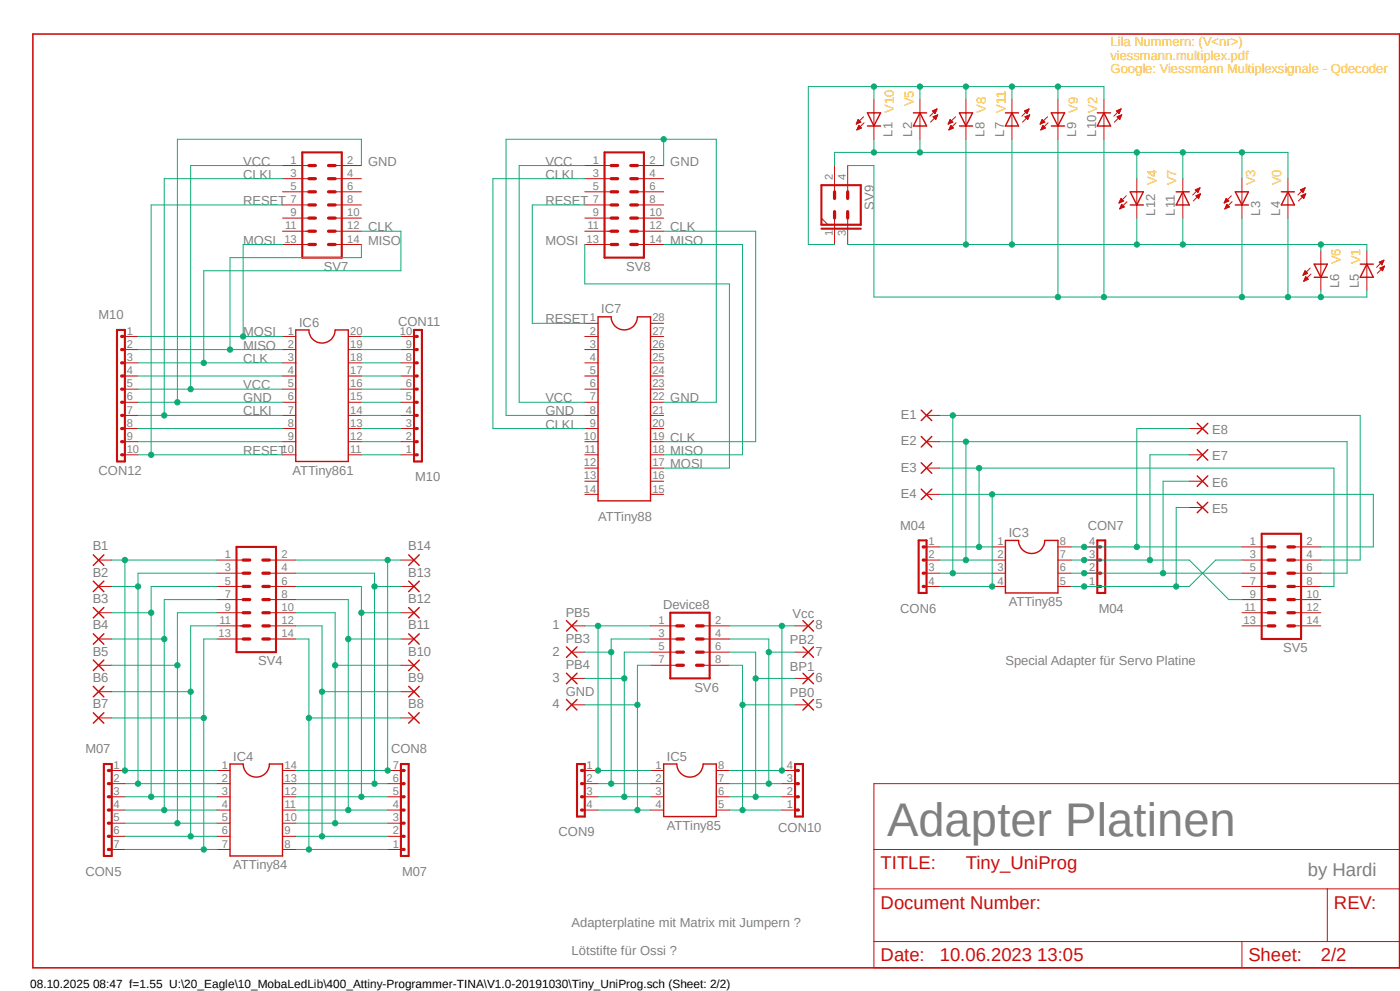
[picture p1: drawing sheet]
<svg xmlns="http://www.w3.org/2000/svg" width="420mm" height="297mm" viewBox="0 0 420 297" stroke-linecap="round" stroke-linejoin="round" font-family="sans-serif">
<path d="M9.1 9.7l410.9 281M420 9.9l-410.9 281" fill="none" stroke="#fff" stroke-width=".3"/>
<g fill="none" stroke="#c90d0c" stroke-width=".64">
<path d="M90.7 45.7h11.8v31.5h-11.8zM181.4 45.7h11.8v31.5h-11.8zM246.4 55.5h11.8v11.9h-11.8zM246.4 68.5h11.8M35.1 98.9h2.4v39.4h-2.4zM124.2 98.9h2.4v39.4h-2.4zM378.5 160h11.8v31.5h-11.8zM71 163.9h11.8v31.6h-11.8zM275.6 162h2.4v15.7h-2.4zM329.2 162h2.4v15.7h-2.4zM201.1 183.6h11.8v19.7h-11.8zM31.2 229h2.3v27.5h-2.3z"/>
<path d="M120.3 229h2.3v27.5h-2.3zM173.1 229h2.3v15.7h-2.3zM238.5 229h2.4v15.7h-2.4z"/>
</g>
<g fill="none" stroke="#c90d0c" stroke-width=".3">
<path d="M256.9 37.1h.1M257 36.9h.5M257 36.7h.9M257.1 38.8h.2M257.1 36.6h1.1M257.2 36.4h.9M257.2 38.7h.6M257.3 36.2h.6M257.3 38.5h.8M257.3 36.1h.4M257.3 38.3h1.1M257.4 38.1h.8"/>
<path d="M257.4 35.9h.1M257.5 38h.5M257.6 37.8h.3M257.6 37.6l.8 .8-1.4 .5zM257.6 37.6h.1M258.2 36.6l-.8-.8-.5 1.4M258.2 36.6l-1.3 .6M259 35l-2.1 2.2M259.2 36.8l-2.2 2.1M262.2 29.9v11.8M276 29.9v11.8M279.7 33.2l1.4-.6-.6 1.4z"/>
<path d="M279.8 33.3h1M279.9 35l1.4-.6-.6 1.4zM280 35h1.1M280 33.5h.8M280 33.1h.9M280.1 35.2h.9M280.1 33.7h.6M280.3 35.4h.6M280.3 34.8h.8M280.3 33.8h.3M280.4 32.9h.6M280.5 35.6h.3"/>
<path d="M280.5 34h.1M280.6 35.7h.2M280.7 34.7h.5M280.8 32.8h.3M281.1 32.6l-2.2 2.2M281.1 34.5h.2M281.3 34.4l-2.2 2.2M284.5 37.1h.1M284.6 36.9h.5M284.6 36.7h.9M284.7 38.8h.2M284.7 36.6h1.1"/>
<path d="M284.8 36.4h.9M284.8 38.7h.6M284.9 36.2h.6M284.9 38.5h.8M284.9 36.1h.4M284.9 38.3h1.1M285 38.1h.8M285 35.9h.1M285.1 38h.5M285.2 37.8h.3M285.2 37.6h.1M285.2 37.6l.8 .8-1.4 .5z"/>
<path d="M285.8 36.6l-.8-.8-.6 1.4M285.8 36.6l-1.4 .6M286.6 35l-2.2 2.2M286.8 36.8l-2.2 2.1M289.8 29.9v11.8M303.6 29.9v11.8M307.3 33.2l1.4-.6-.6 1.4zM307.4 33.3h1M307.5 35h1.2M307.6 33.5h.8M307.6 33.1h.9M307.7 35.2h.9"/>
<path d="M307.7 33.7h.6M307.9 35.4h.6M307.9 34.8h.8M307.9 33.8h.3M308 32.9h.6M308.1 35.6h.3M308.1 34h.1M308.2 35.7h.2M308.3 34.7h.5M308.4 32.8h.3M308.7 34.5h.2M308.7 32.6l-2.2 2.2"/>
<path d="M308.9 34.4l-2.2 2.2M308.9 34.4l-.6 1.4-.8-.8M308.9 34.4l-1.4 .6M312.1 37.1h.2M312.2 36.9h.4M312.3 36.7h.8M312.3 36.6h1.1M312.3 38.8h.2M312.4 36.4h.9M312.4 38.7h.6M312.5 36.2h.6M312.5 38.5h.9"/>
<path d="M312.5 36.1h.4M312.5 38.3h1.1M312.6 35.9h.1M312.6 38.1h.8M312.7 38h.5M312.8 37.8h.3M312.8 37.6h.1M312.8 37.6l.8 .8-1.3 .5zM313.4 36.6l-.8-.8-.6 1.4M313.4 36.6l-1.4 .6M314.2 35l-2.2 2.2M314.4 36.8l-2.1 2.1"/>
<path d="M317.4 29.9v11.8M331.2 29.9v11.8M334.9 33.2l1.4-.6-.6 1.4zM335 33.3h1M335.1 35h1.2M335.2 33.5h.8M335.2 33.1h.9M335.3 35.2h.9M335.3 33.7h.6M335.4 35.4h.7M335.5 34.8h.8M335.5 33.8h.3"/>
<path d="M335.6 32.9h.6M335.7 35.6h.3M335.7 34h.1M335.8 35.7h.2M335.9 34.7h.5M336 32.8h.3M336.3 34.5h.2M336.3 32.6l-2.2 2.2M336.5 34.4l-2.2 2.2M336.5 34.4l-.6 1.4-.8-.8M336.5 34.4l-1.4 .6M84.8 49.6h7.9"/>
<path d="M84.8 53.6h7.9M84.8 57.5h7.9M100.5 49.6h7.9M100.5 53.6h7.9M100.5 57.5h7.9M175.4 49.6h7.9M175.4 53.6h7.9M175.4 57.5h7.9M191.2 49.6h7.9M191.2 53.6h7.9M191.2 57.5h7.9M250.4 49.6v7.9"/>
<path d="M254.3 49.6v7.9M336.1 59.9h.7M336.2 59.8h.4M336.3 59.6h.1M336.3 59.5l.8 .7-1.4 .6zM337.9 58.7l-2.2 2.1M341 53.6v11.8M354.8 53.6v11.8M358.6 56.9l1.4-.6-.6 1.4zM358.7 57h1M358.7 56.8h1M358.8 58.7h1.1"/>
<path d="M358.9 57.2h.7M359 58.9h.8M359 58.5h1M359 57.4h.5M359.2 59.1h.5M359.2 56.6h.6M359.2 57.5h.3M359.4 59.3h.3M359.5 58.4h.5M359.5 59.4h.1M359.5 56.5h.4M359.8 58.2h.3"/>
<path d="M360 56.3l-2.2 2.2M360 56.3h.1M360.1 58.1l-2.1 2.1M360.1 58.1l-.5 1.4M360.1 58.1l-1.3 .6 .8 .8M367.6 59.9h.7M367.7 59.8h.4M367.8 59.6h.2M367.8 59.5l.8 .7-1.4 .6zM369.4 58.7l-2.2 2.1M372.6 53.6v11.8M386.4 53.6v11.8"/>
<path d="M390.1 56.9l1.4-.6-.6 1.4zM390.2 57h1M390.3 56.8h1M390.4 58.7h1M390.4 57.2h.7M390.5 58.9h.8M390.6 58.5h.9M390.6 57.4h.4M390.7 56.6h.6M390.7 57.5h.3M390.7 59.1h.5M390.9 59.3h.3"/>
<path d="M391 58.4h.5M391.1 59.4h.1M391.1 56.5h.3M391.4 58.2h.2M391.5 56.3l-2.2 2.2M391.5 56.3h.1M391.7 58.1l-2.2 2.1M391.7 58.1l-.6 1.4M391.7 58.1l-1.4 .6 .8 .8M84.8 69.3h7.9M84.8 61.4h7.9M84.8 65.4h7.9"/>
<path d="M84.8 73.3h7.9M100.5 69.3h7.9M100.5 61.4h7.9M100.5 65.4h7.9M100.5 73.3h7.9M175.4 69.3h7.9M175.4 61.4h7.9M175.4 65.4h7.9M175.4 73.3h7.9M191.2 69.3h7.9M191.2 61.4h7.9M191.2 65.4h7.9"/>
<path d="M191.2 73.3h7.9M246.4 67.4h11.8M246.4 65.4l2 2M250.4 65.4v7.9M254.3 65.4v7.9M335.7 60.8h.1M335.8 60.6h.4M335.9 60.5h.7M335.9 62.5h.2M336 60.3h1M336 60.1h1M336 62.4h.5"/>
<path d="M336.1 62.2h.8M336.2 62h1.1M336.2 61.8h.9M336.3 61.7h.6M336.4 61.5h.4M336.5 61.3h.1M337.3 62l-.8-.7-.6 1.3M337.3 62l-1.4 .6M338.1 60.5l-2.2 2.1M367.2 60.8h.1M367.3 60.6h.4M367.4 60.5h.7"/>
<path d="M367.5 60.3h1M367.5 62.5h.1M367.5 60.1h1M367.5 62.4h.5M367.6 62.2h.8M367.7 62h1.1M367.8 61.8h.8M367.8 61.7h.7M367.9 61.5h.4M368 61.3h.1M368.8 62l-.8-.7-.5 1.3M368.8 62l-1.3 .6"/>
<path d="M369.6 60.5l-2.1 2.1M396.2 75.2v11.8M410 75.2v11.8M413.8 78.6h1.1M414 78.8h.8M414.1 78.4h.9M414.1 79h.6M414.4 79.2h.3M414.4 78.3h.6M414.5 79.3h.1M414.9 78.1h.2M415.2 78l-1.4 .6 .8 .8"/>
<path d="M415.2 78l-2.2 2.1M415.2 79.8h.1M415.2 78l-.6 1.4M415.3 79.8l-2.1 2.1M415.3 79.8l-.6 1.4-.7-.9M415.3 79.8l-1.3 .5M175.4 96.9h4M195.2 96.9h3.9M390.9 82.4h.2M391 82.3h.5M391.1 82.1h.8M391.2 81.9h1.1"/>
<path d="M391.2 84.2h.2M391.2 81.7h.9M391.2 84h.6M391.3 81.6h.6M391.3 83.8h.9M391.4 81.4h.4M391.4 83.7h1M391.5 81.2h.1M391.5 83.5h.8M391.5 83.3h.6M391.6 83.1h.3M391.7 83h.1"/>
<path d="M391.7 82.9l-.6 1.4M391.7 82.9l.8 .8-1.4 .6M392.3 81.9l-.8-.7-.6 1.3M392.3 81.9l-1.4 .6M393.1 80.3l-2.2 2.2M393.3 82.1l-2.2 2.2M414 80.3h1.1M414.1 80.5h.9M414.3 80.7h.7M414.4 80.2h.8M414.5 80.9h.4M414.7 81.1h.1"/>
<path d="M414.7 80h.5M37.5 100.8h3.9M37.5 104.8h3.9M37.5 108.8h3.9M37.5 112.7h3.9M37.5 116.6h3.9M84.8 100.8h3.9M84.8 104.8h3.9M84.8 108.8h3.9M84.8 112.7h3.9M84.8 116.6h3.9M104.5 100.8h3.9"/>
<path d="M104.5 104.8h3.9M104.5 108.8h3.9M104.5 112.7h3.9M104.5 116.6h3.9M120.3 100.8h3.9M120.3 104.8h3.9M120.3 108.8h3.9M120.3 112.7h3.9M120.3 116.6h3.9M175.4 100.8h4M175.4 104.8h4M175.4 108.8h4"/>
<path d="M175.4 112.7h4M175.4 116.6h4M195.2 100.8h3.9M195.2 104.8h3.9M195.2 108.8h3.9M195.2 112.7h3.9M195.2 116.6h3.9M37.5 120.6h3.9M37.5 124.5h3.9M37.5 128.4h3.9M37.5 132.4h3.9M37.5 136.3h3.9"/>
<path d="M84.8 120.6h3.9M84.8 124.5h3.9M84.8 128.4h3.9M84.8 132.4h3.9M84.8 136.3h3.9M104.5 120.6h3.9M104.5 124.5h3.9M104.5 128.4h3.9M104.5 132.4h3.9M104.5 136.3h3.9M120.3 120.6h3.9M120.3 124.5h3.9"/>
<path d="M120.3 128.4h3.9M120.3 132.4h3.9M120.3 136.3h3.9M175.4 120.6h4M175.4 124.5h4M175.4 128.4h4M175.4 132.4h4M175.4 136.3h4M195.2 120.6h3.9M195.2 124.5h3.9M195.2 128.4h3.9M195.2 132.4h3.9"/>
<path d="M195.2 136.3h3.9M278 124.5h3.9M278 132.4h3.9M356.8 128.4h3.9M356.8 136.3h3.9M175.4 140.3h4M175.4 144.2h4M175.4 148.2h4M195.2 140.3h3.9M195.2 144.2h3.9M195.2 148.2h3.9M278 140.3h3.9"/>
<path d="M278 148.2h3.9M356.8 144.2h3.9M356.8 152.1h3.9M29.6 167.9h3.9M29.6 175.8h3.9M65.1 167.9h7.8M65.1 171.8h7.8M65.1 175.8h7.8M65.1 179.7h7.8M80.8 167.9h7.9M80.8 171.8h7.9M80.8 175.8h7.9"/>
<path d="M80.8 179.7h7.9M120.3 167.9h3.9M120.3 175.8h3.9M278 167.9h3.9M278 171.8h3.9M278 175.8h3.9M278 163.9h3.9M297.6 167.9h4M297.6 171.8h4M297.6 175.8h4M297.6 163.9h4M317.4 167.9h3.9"/>
<path d="M317.4 171.8h3.9M317.4 175.8h3.9M317.4 163.9h3.9M325.2 167.9h4M325.2 171.8h4M325.2 175.8h4M325.2 163.9h4M372.6 167.9h7.8M372.6 171.8h7.8M372.6 175.8h7.8M372.6 179.7h7.8M372.6 163.9h7.8"/>
<path d="M388.3 167.9h7.9M388.3 171.8h7.9M388.3 175.8h7.9M388.3 179.7h7.9M388.3 163.9h7.9M29.6 183.6h3.9M29.6 191.5h3.9M29.6 199.4h3.9M65.1 187.6h7.8M65.1 183.6h7.8M65.1 191.5h7.8M80.8 187.6h7.9"/>
<path d="M80.8 183.6h7.9M80.8 191.5h7.9M120.3 183.6h3.9M120.3 191.5h3.9M120.3 199.4h3.9M171.5 187.6h3.9M171.5 195.5h3.9M195.2 187.6h7.8M195.2 191.5h7.8M195.2 195.5h7.8M195.2 199.4h7.8M210.9 187.6h7.9"/>
<path d="M210.9 191.5h7.9M210.9 195.5h7.9M210.9 199.4h7.9M238.5 187.6h4M238.5 195.5h4M372.6 187.6h7.8M372.6 183.6h7.8M388.3 187.6h7.9M388.3 183.6h7.9M29.6 207.3h3.9M29.6 215.2h3.9M120.3 207.3h3.9"/>
<path d="M120.3 215.2h3.9M171.5 203.3h3.9M171.5 211.2h3.9M238.5 203.3h4M238.5 211.2h4M33.5 230.9h4M33.5 234.9h4M33.5 238.8h4M65.1 230.9h3.9M65.1 234.9h3.9M65.1 238.8h3.9M84.8 230.9h3.9"/>
<path d="M84.8 234.9h3.9M84.8 238.8h3.9M116.3 230.9h4M116.3 234.9h4M116.3 238.8h4M175.4 230.9h4M175.4 234.9h4M175.4 238.8h4M195.2 230.9h3.9M195.2 234.9h3.9M195.2 238.8h3.9M214.9 230.9h3.9"/>
<path d="M214.9 234.9h3.9M214.9 238.8h3.9M234.6 230.9h3.9M234.6 234.9h3.9M234.6 238.8h3.9M262.2 234.9h157.7v55.2h-157.7zM33.5 242.8h4M33.5 246.7h4M33.5 250.7h4M33.5 254.6h4M65.1 242.8h3.9M65.1 246.7h3.9"/>
<path d="M65.1 250.7h3.9M65.1 254.6h3.9M84.8 242.8h3.9M84.8 246.7h3.9M84.8 250.7h3.9M84.8 254.6h3.9M116.3 242.8h4M116.3 246.7h4M116.3 250.7h4M116.3 254.6h4M175.4 242.8h4M195.2 242.8h3.9"/>
<path d="M214.9 242.8h3.9M234.6 242.8h3.9M262.2 254.6h157.7M262.2 266.4h157.7M398.2 266.4v15.8M262.2 282.2h157.7M372.6 282.2v7.9"/>
</g>
<g fill="none" stroke="#c90d0c" stroke-width=".42">
<path d="M260.2 33.8h4l-2 4zM260.2 37.8h4M274 33.8h4M276 33.8l2 4h-4zM287.8 37.8h4M287.8 33.8h4l-2 4zM301.6 33.8h4M303.6 33.8l2 4h-4zM315.4 37.8h4M315.4 33.8h4l-2 4zM329.2 33.8h4M331.2 33.8l2 4h-4z"/>
<path d="M339 57.5h4l-2 3.9zM352.8 57.5h4M354.8 57.5l2 3.9h-4zM370.6 57.5h3.9l-1.9 3.9zM384.4 57.5h3.9M386.4 57.5l1.9 3.9h-3.9zM339 61.4h4M370.6 61.4h3.9M394.3 79.2h3.9l-2 3.9zM408.1 79.2h3.9M410 79.2l2 3.9h-3.9zM88.7 98.9h4a3.9 3.9 0 0 0 3.9 3.9 3.9 3.9 0 0 0 3.9-3.9h4v39.4h-15.8z"/>
<path d="M179.4 95h3.9a3.9 3.9 0 0 0 4 3.9 3.9 3.9 0 0 0 3.9-3.9h4v55.1h-15.8zM394.3 83.1h3.9M276.4 122.9l3.1 3.2M276.4 130.8l3.1 3.2M276.4 138.7l3.1 3.2M279.5 122.9l-3.1 3.2M279.5 130.8l-3.1 3.2M279.5 138.7l-3.1 3.2M359.2 134.7l3.1 3.2M359.2 126.9l3.1 3.1M362.3 134.7l-3.1 3.2M362.3 126.9l-3.1 3.1"/>
<path d="M276.4 146.6l3.1 3.1M279.5 146.6l-3.1 3.1M359.2 150.5l3.1 3.2M359.2 142.6l3.1 3.2M362.3 150.5l-3.1 3.2M362.3 142.6l-3.1 3.2M28 166.3l3.2 3.2M28 174.2l3.2 3.1M31.2 166.3l-3.2 3.2M31.2 174.2l-3.2 3.1M122.6 174.2l3.2 3.1M122.6 166.3l3.2 3.2"/>
<path d="M125.8 174.2l-3.2 3.1M125.8 166.3l-3.2 3.2M301.6 162h4a3.9 3.9 0 0 0 3.9 3.9 3.9 3.9 0 0 0 3.9-3.9h4v15.7h-15.8zM28 182.1l3.2 3.1M28 189.9l3.2 3.2M28 197.8l3.2 3.2M31.2 182.1l-3.2 3.1M31.2 189.9l-3.2 3.2M31.2 197.8l-3.2 3.2M122.6 197.8l3.2 3.2M122.6 189.9l3.2 3.2M122.6 182.1l3.2 3.1"/>
<path d="M125.8 197.8l-3.2 3.2M125.8 189.9l-3.2 3.2M125.8 182.1l-3.2 3.1M169.9 186l3.2 3.1M169.9 193.9l3.2 3.1M173.1 186l-3.2 3.1M173.1 193.9l-3.2 3.1M240.9 193.9l3.2 3.1M240.9 186l3.2 3.1M244.1 193.9l-3.2 3.1M244.1 186l-3.2 3.1M28 205.7l3.2 3.2"/>
<path d="M28 213.6l3.2 3.1M31.2 205.7l-3.2 3.2M31.2 213.6l-3.2 3.1M122.6 213.6l3.2 3.1M122.6 205.7l3.2 3.2M125.8 213.6l-3.2 3.1M125.8 205.7l-3.2 3.2M169.9 201.8l3.2 3.1M169.9 209.6l3.2 3.2M173.1 201.8l-3.2 3.1M173.1 209.6l-3.2 3.2M240.9 209.6l3.2 3.2"/>
<path d="M240.9 201.8l3.2 3.1M244.1 209.6l-3.2 3.2M244.1 201.8l-3.2 3.1M69 229h3.9a3.9 3.9 0 0 0 4 3.9 3.9 3.9 0 0 0 3.9-3.9h4v27.5h-15.8zM199.1 229h3.9a4 4 0 0 0 4 3.9 4 4 0 0 0 3.9-3.9h4v15.7h-15.8z"/>
</g>
<g fill="none" stroke="#c90d0c" stroke-width=".97">
<path d="M92.7 57.5h1.9M92.7 53.6h1.9M92.7 49.6h1.9M98.6 57.5h1.9M98.6 53.6h1.9M98.6 49.6h1.9M183.3 57.5h2M183.3 53.6h2M183.3 49.6h2M189.2 57.5h2M189.2 53.6h2M189.2 49.6h2"/>
<path d="M250.4 57.5v2M254.3 57.5v2M92.7 65.4h1.9M92.7 61.4h1.9M92.7 69.3h1.9M92.7 73.3h1.9M98.6 65.4h1.9M98.6 61.4h1.9M98.6 69.3h1.9M98.6 73.3h1.9M183.3 65.4h2M183.3 61.4h2"/>
<path d="M183.3 69.3h2M183.3 73.3h2M189.2 65.4h2M189.2 61.4h2M189.2 69.3h2M189.2 73.3h2M250.4 63.4v2M254.3 63.4v2M36.5 116.6h.4M36.5 112.7h.4M36.5 108.8h.4M36.5 104.8h.4"/>
<path d="M36.5 100.8h.4M124.8 116.6h.4M124.8 112.7h.4M124.8 108.8h.4M124.8 104.8h.4M124.8 100.8h.4M36.5 128.4h.4M36.5 132.4h.4M36.5 136.3h.4M36.5 120.6h.4M36.5 124.5h.4M124.8 128.4h.4"/>
<path d="M124.8 132.4h.4M124.8 136.3h.4M124.8 120.6h.4M124.8 124.5h.4M72.9 179.7h2M72.9 175.8h2M72.9 171.8h2M72.9 167.9h2M78.9 179.7h1.9M78.9 175.8h1.9M78.9 171.8h1.9M78.9 167.9h1.9"/>
<path d="M276.9 175.8h.5M276.9 171.8h.5M276.9 167.9h.5M276.9 163.9h.5M329.8 175.8h.4M329.8 171.8h.4M329.8 167.9h.4M329.8 163.9h.4M380.4 179.7h2M380.4 175.8h2M380.4 171.8h2M380.4 167.9h2"/>
<path d="M380.4 163.9h2M386.4 179.7h1.9M386.4 175.8h1.9M386.4 171.8h1.9M386.4 167.9h1.9M386.4 163.9h1.9M72.9 183.6h2M72.9 187.6h2M72.9 191.5h2M78.9 183.6h1.9M78.9 187.6h1.9M78.9 191.5h1.9"/>
<path d="M203 187.6h2M203 191.5h2M203 199.4h2M203 195.5h2M209 187.6h1.9M209 191.5h1.9M209 199.4h1.9M209 195.5h1.9M380.4 183.6h2M380.4 187.6h2M386.4 183.6h1.9M386.4 187.6h1.9"/>
<path d="M32.5 238.8h.4M32.5 234.9h.4M32.5 230.9h.4M120.9 238.8h.3M120.9 234.9h.3M120.9 230.9h.3M174.5 238.8h.3M174.5 234.9h.3M174.5 230.9h.3M239.1 238.8h.4M239.1 234.9h.4M239.1 230.9h.4"/>
<path d="M32.5 246.7h.4M32.5 242.8h.4M32.5 250.7h.4M32.5 254.6h.4M120.9 246.7h.3M120.9 242.8h.3M120.9 250.7h.3M120.9 254.6h.3M174.5 242.8h.3M239.1 242.8h.4"/>
</g>
<path d="M9.9 10.2h410v279.9h-410z" fill="none" stroke="#c90d0c" stroke-width=".47"/>
<path d="M88.7 191.5h4v63.1M88.7 254.6h27.6" fill="none" stroke="#0dab76" stroke-width=".3"/>
<circle cx="92.7" cy="254.6" r=".8" fill="#0dab76"/>
<g fill="none" stroke="#0dab76" stroke-width=".3">
<path d="M92.7 215.2h27.6"/>
<circle cx="92.7" cy="254.6" r=".8"/>
</g>
<circle cx="92.7" cy="215.2" r=".8" fill="#0dab76"/>
<g fill="none" stroke="#0dab76" stroke-width=".3">
<path d="M88.7 187.6h7.9v63.1M88.7 250.7h27.6"/>
<circle cx="92.7" cy="215.2" r=".8"/>
</g>
<circle cx="96.6" cy="250.7" r=".8" fill="#0dab76"/>
<g fill="none" stroke="#0dab76" stroke-width=".3">
<path d="M96.6 207.3h23.7"/>
<circle cx="96.6" cy="250.7" r=".8"/>
</g>
<circle cx="96.6" cy="207.3" r=".8" fill="#0dab76"/>
<g fill="none" stroke="#0dab76" stroke-width=".3">
<path d="M88.7 183.6h11.8v63.1M88.7 246.7h27.6"/>
<circle cx="96.6" cy="207.3" r=".8"/>
</g>
<circle cx="100.5" cy="246.7" r=".8" fill="#0dab76"/>
<g fill="none" stroke="#0dab76" stroke-width=".3">
<path d="M100.5 199.4h19.8"/>
<circle cx="100.5" cy="246.7" r=".8"/>
</g>
<circle cx="100.5" cy="199.4" r=".8" fill="#0dab76"/>
<g fill="none" stroke="#0dab76" stroke-width=".3">
<path d="M88.7 179.7h15.8v63.1M88.7 242.8h27.6"/>
<circle cx="100.5" cy="199.4" r=".8"/>
</g>
<circle cx="104.5" cy="242.8" r=".8" fill="#0dab76"/>
<g fill="none" stroke="#0dab76" stroke-width=".3">
<path d="M104.5 191.5h15.8"/>
<circle cx="104.5" cy="242.8" r=".8"/>
</g>
<circle cx="104.5" cy="191.5" r=".8" fill="#0dab76"/>
<g fill="none" stroke="#0dab76" stroke-width=".3">
<path d="M88.7 175.8h19.7v63M88.7 238.8h27.6"/>
<circle cx="104.5" cy="191.5" r=".8"/>
</g>
<circle cx="108.4" cy="238.8" r=".8" fill="#0dab76"/>
<g fill="none" stroke="#0dab76" stroke-width=".3">
<path d="M108.4 183.6h11.9"/>
<circle cx="108.4" cy="238.8" r=".8"/>
</g>
<circle cx="108.4" cy="183.6" r=".8" fill="#0dab76"/>
<g fill="none" stroke="#0dab76" stroke-width=".3">
<path d="M88.7 171.8h23.7v63.1M88.7 234.9h27.6"/>
<circle cx="108.4" cy="183.6" r=".8"/>
</g>
<circle cx="112.4" cy="234.9" r=".8" fill="#0dab76"/>
<g fill="none" stroke="#0dab76" stroke-width=".3">
<path d="M112.4 175.8h7.9"/>
<circle cx="112.4" cy="234.9" r=".8"/>
</g>
<circle cx="112.4" cy="175.8" r=".8" fill="#0dab76"/>
<g fill="none" stroke="#0dab76" stroke-width=".3">
<path d="M88.7 167.9h27.6v63h-27.6"/>
<circle cx="112.4" cy="175.8" r=".8"/>
</g>
<circle cx="116.3" cy="230.9" r=".8" fill="#0dab76"/>
<g fill="none" stroke="#0dab76" stroke-width=".3">
<path d="M116.3 167.9h4"/>
<circle cx="116.3" cy="230.9" r=".8"/>
</g>
<circle cx="116.3" cy="167.9" r=".8" fill="#0dab76"/>
<g fill="none" stroke="#0dab76" stroke-width=".3">
<path d="M65.1 191.5h-4v63.1M37.5 254.6h27.6"/>
<circle cx="116.3" cy="167.9" r=".8"/>
</g>
<circle cx="61.1" cy="254.6" r=".8" fill="#0dab76"/>
<g fill="none" stroke="#0dab76" stroke-width=".3">
<path d="M33.5 215.2h27.6"/>
<circle cx="61.1" cy="254.6" r=".8"/>
</g>
<circle cx="61.1" cy="215.2" r=".8" fill="#0dab76"/>
<g fill="none" stroke="#0dab76" stroke-width=".3">
<path d="M65.1 187.6h-7.9v63.1M37.5 250.7h27.6"/>
<circle cx="61.1" cy="215.2" r=".8"/>
</g>
<circle cx="57.2" cy="250.7" r=".8" fill="#0dab76"/>
<g fill="none" stroke="#0dab76" stroke-width=".3">
<path d="M33.5 207.3h23.7"/>
<circle cx="57.2" cy="250.7" r=".8"/>
</g>
<circle cx="57.2" cy="207.3" r=".8" fill="#0dab76"/>
<g fill="none" stroke="#0dab76" stroke-width=".3">
<path d="M65.1 183.6h-11.9v63.1M37.5 246.7h27.6"/>
<circle cx="57.2" cy="207.3" r=".8"/>
</g>
<circle cx="53.2" cy="246.7" r=".8" fill="#0dab76"/>
<g fill="none" stroke="#0dab76" stroke-width=".3">
<path d="M33.5 199.4h19.7"/>
<circle cx="53.2" cy="246.7" r=".8"/>
</g>
<circle cx="53.2" cy="199.4" r=".8" fill="#0dab76"/>
<g fill="none" stroke="#0dab76" stroke-width=".3">
<path d="M65.1 179.7h-15.8v63.1M37.5 242.8h27.6"/>
<circle cx="53.2" cy="199.4" r=".8"/>
</g>
<circle cx="49.3" cy="242.8" r=".8" fill="#0dab76"/>
<g fill="none" stroke="#0dab76" stroke-width=".3">
<path d="M33.5 191.5h15.8"/>
<circle cx="49.3" cy="242.8" r=".8"/>
</g>
<circle cx="49.3" cy="191.5" r=".8" fill="#0dab76"/>
<g fill="none" stroke="#0dab76" stroke-width=".3">
<path d="M65.1 175.8h-19.8v63M37.5 238.8h27.6"/>
<circle cx="49.3" cy="191.5" r=".8"/>
</g>
<circle cx="45.3" cy="238.8" r=".8" fill="#0dab76"/>
<g fill="none" stroke="#0dab76" stroke-width=".3">
<path d="M33.5 183.6h11.8"/>
<circle cx="45.3" cy="238.8" r=".8"/>
</g>
<circle cx="45.3" cy="183.6" r=".8" fill="#0dab76"/>
<g fill="none" stroke="#0dab76" stroke-width=".3">
<path d="M65.1 171.8h-23.7v63.1M37.5 234.9h27.6"/>
<circle cx="45.3" cy="183.6" r=".8"/>
</g>
<circle cx="41.4" cy="234.9" r=".8" fill="#0dab76"/>
<g fill="none" stroke="#0dab76" stroke-width=".3">
<path d="M33.5 175.8h7.9"/>
<circle cx="41.4" cy="234.9" r=".8"/>
</g>
<circle cx="41.4" cy="175.8" r=".8" fill="#0dab76"/>
<g fill="none" stroke="#0dab76" stroke-width=".3">
<path d="M65.1 167.9h-27.6v63h27.6"/>
<circle cx="41.4" cy="175.8" r=".8"/>
</g>
<circle cx="37.5" cy="230.9" r=".8" fill="#0dab76"/>
<g fill="none" stroke="#0dab76" stroke-width=".3">
<path d="M33.5 167.9h4"/>
<circle cx="37.5" cy="230.9" r=".8"/>
</g>
<circle cx="37.5" cy="167.9" r=".8" fill="#0dab76"/>
<g fill="none" stroke="#0dab76" stroke-width=".3">
<path d="M195.2 199.4h-4v43.4M179.4 242.8h15.8"/>
<circle cx="37.5" cy="167.9" r=".8"/>
</g>
<circle cx="191.2" cy="242.8" r=".8" fill="#0dab76"/>
<g fill="none" stroke="#0dab76" stroke-width=".3">
<path d="M175.4 211.2h15.8"/>
<circle cx="191.2" cy="242.8" r=".8"/>
</g>
<circle cx="191.2" cy="211.2" r=".8" fill="#0dab76"/>
<g fill="none" stroke="#0dab76" stroke-width=".3">
<path d="M195.2 195.5h-7.9v43.3M179.4 238.8h15.8"/>
<circle cx="191.2" cy="211.2" r=".8"/>
</g>
<circle cx="187.3" cy="238.8" r=".8" fill="#0dab76"/>
<g fill="none" stroke="#0dab76" stroke-width=".3">
<path d="M175.4 203.3h11.9"/>
<circle cx="187.3" cy="238.8" r=".8"/>
</g>
<circle cx="187.3" cy="203.3" r=".8" fill="#0dab76"/>
<g fill="none" stroke="#0dab76" stroke-width=".3">
<path d="M195.2 191.5h-11.9v43.4M179.4 234.9h15.8"/>
<circle cx="187.3" cy="203.3" r=".8"/>
</g>
<circle cx="183.4" cy="234.9" r=".8" fill="#0dab76"/>
<g fill="none" stroke="#0dab76" stroke-width=".3">
<path d="M175.4 195.5h7.9"/>
<circle cx="183.4" cy="234.9" r=".8"/>
</g>
<circle cx="183.4" cy="195.5" r=".8" fill="#0dab76"/>
<g fill="none" stroke="#0dab76" stroke-width=".3">
<path d="M195.2 187.6h-15.8v43.3h15.8"/>
<circle cx="183.4" cy="195.5" r=".8"/>
</g>
<circle cx="179.4" cy="230.9" r=".8" fill="#0dab76"/>
<g fill="none" stroke="#0dab76" stroke-width=".3">
<path d="M175.4 187.6h4"/>
<circle cx="179.4" cy="230.9" r=".8"/>
</g>
<circle cx="179.4" cy="187.6" r=".8" fill="#0dab76"/>
<g fill="none" stroke="#0dab76" stroke-width=".3">
<path d="M218.8 199.4h4v43.4M218.8 242.8h15.8"/>
<circle cx="179.4" cy="187.6" r=".8"/>
</g>
<circle cx="222.8" cy="242.8" r=".8" fill="#0dab76"/>
<g fill="none" stroke="#0dab76" stroke-width=".3">
<path d="M222.8 211.2h15.7"/>
<circle cx="222.8" cy="242.8" r=".8"/>
</g>
<circle cx="222.8" cy="211.2" r=".8" fill="#0dab76"/>
<g fill="none" stroke="#0dab76" stroke-width=".3">
<path d="M218.8 195.5h7.9v43.3M218.8 238.8h15.8"/>
<circle cx="222.8" cy="211.2" r=".8"/>
</g>
<circle cx="226.7" cy="238.8" r=".8" fill="#0dab76"/>
<g fill="none" stroke="#0dab76" stroke-width=".3">
<path d="M226.7 203.3h11.8"/>
<circle cx="226.7" cy="238.8" r=".8"/>
</g>
<circle cx="226.7" cy="203.3" r=".8" fill="#0dab76"/>
<g fill="none" stroke="#0dab76" stroke-width=".3">
<path d="M218.8 191.5h11.8v43.4M218.8 234.9h15.8"/>
<circle cx="226.7" cy="203.3" r=".8"/>
</g>
<circle cx="230.6" cy="234.9" r=".8" fill="#0dab76"/>
<g fill="none" stroke="#0dab76" stroke-width=".3">
<path d="M230.6 195.5h7.9"/>
<circle cx="230.6" cy="234.9" r=".8"/>
</g>
<circle cx="230.6" cy="195.5" r=".8" fill="#0dab76"/>
<g fill="none" stroke="#0dab76" stroke-width=".3">
<path d="M218.8 187.6h15.8v43.3h-15.8"/>
<circle cx="230.6" cy="195.5" r=".8"/>
</g>
<circle cx="234.6" cy="230.9" r=".8" fill="#0dab76"/>
<g fill="none" stroke="#0dab76" stroke-width=".3">
<path d="M234.6 187.6h3.9"/>
<circle cx="234.6" cy="230.9" r=".8"/>
</g>
<circle cx="234.6" cy="187.6" r=".8" fill="#0dab76"/>
<g fill="none" stroke="#0dab76" stroke-width=".3">
<path d="M321.3 163.9h19.7"/>
<circle cx="234.6" cy="187.6" r=".8"/>
</g>
<circle cx="325.3" cy="163.9" r=".8" fill="#0dab76"/>
<g fill="none" stroke="#0dab76" stroke-width=".3">
<path d="M356.8 128.4h-15.8v35.5h31.6"/>
<circle cx="325.3" cy="163.9" r=".8"/>
</g>
<circle cx="341" cy="163.9" r=".8" fill="#0dab76"/>
<g fill="none" stroke="#0dab76" stroke-width=".3">
<path d="M396.2 163.9h15.8v-15.7h-114.4v27.6h-15.7"/>
<circle cx="341" cy="163.9" r=".8"/>
</g>
<circle cx="297.7" cy="175.8" r=".8" fill="#0dab76"/>
<g fill="none" stroke="#0dab76" stroke-width=".3">
<path d="M281.9 148.2h15.7"/>
<circle cx="297.7" cy="175.8" r=".8"/>
</g>
<circle cx="297.7" cy="148.2" r=".8" fill="#0dab76"/>
<g fill="none" stroke="#0dab76" stroke-width=".3">
<path d="M321.3 167.9h35.5l11.8 11.8h4"/>
<circle cx="297.7" cy="148.2" r=".8"/>
</g>
<circle cx="325.3" cy="167.9" r=".8" fill="#0dab76"/>
<g fill="none" stroke="#0dab76" stroke-width=".3">
<path d="M356.8 136.3h-11.8v31.6"/>
<circle cx="325.3" cy="167.9" r=".8"/>
</g>
<circle cx="345" cy="167.9" r=".8" fill="#0dab76"/>
<g fill="none" stroke="#0dab76" stroke-width=".3">
<path d="M321.3 171.8h27.6"/>
<circle cx="345" cy="167.9" r=".8"/>
</g>
<circle cx="325.3" cy="171.8" r=".8" fill="#0dab76"/>
<g fill="none" stroke="#0dab76" stroke-width=".3">
<path d="M356.8 144.2h-7.9v27.6h23.7"/>
<circle cx="325.3" cy="171.8" r=".8"/>
</g>
<circle cx="348.9" cy="171.8" r=".8" fill="#0dab76"/>
<g fill="none" stroke="#0dab76" stroke-width=".3">
<path d="M372.6 167.9h-7.9l-7.9 7.9h-35.5"/>
<circle cx="348.9" cy="171.8" r=".8"/>
</g>
<circle cx="325.3" cy="175.8" r=".8" fill="#0dab76"/>
<g fill="none" stroke="#0dab76" stroke-width=".3">
<path d="M356.8 152.1h-4v23.7"/>
<circle cx="325.3" cy="175.8" r=".8"/>
</g>
<circle cx="352.9" cy="175.8" r=".8" fill="#0dab76"/>
<g fill="none" stroke="#0dab76" stroke-width=".3">
<path d="M281.9 163.9h15.7M293.7 163.9v-23.6h106.5v35.5h-4"/>
<circle cx="352.9" cy="175.8" r=".8"/>
</g>
<circle cx="293.7" cy="163.9" r=".8" fill="#0dab76"/>
<g fill="none" stroke="#0dab76" stroke-width=".3">
<path d="M281.9 140.3h11.8"/>
<circle cx="293.7" cy="163.9" r=".8"/>
</g>
<circle cx="293.7" cy="140.3" r=".8" fill="#0dab76"/>
<g fill="none" stroke="#0dab76" stroke-width=".3">
<path d="M281.9 167.9h15.7M289.8 167.9v-35.5h114.3v39.4h-7.9"/>
<circle cx="293.7" cy="140.3" r=".8"/>
</g>
<circle cx="289.8" cy="167.9" r=".8" fill="#0dab76"/>
<g fill="none" stroke="#0dab76" stroke-width=".3">
<path d="M281.9 132.4h7.9"/>
<circle cx="289.8" cy="167.9" r=".8"/>
</g>
<circle cx="289.8" cy="132.4" r=".8" fill="#0dab76"/>
<g fill="none" stroke="#0dab76" stroke-width=".3">
<path d="M281.9 171.8h15.7M396.2 167.9h11.9v-43.4h-122.3v47.3"/>
<circle cx="289.8" cy="132.4" r=".8"/>
</g>
<circle cx="285.8" cy="171.8" r=".8" fill="#0dab76"/>
<g fill="none" stroke="#0dab76" stroke-width=".3">
<path d="M281.9 124.5h3.9"/>
<circle cx="285.8" cy="171.8" r=".8"/>
</g>
<circle cx="285.8" cy="124.5" r=".8" fill="#0dab76"/>
<g fill="none" stroke="#0dab76" stroke-width=".3">
<path d="M84.8 61.4h-39.5v74.9M41.4 136.3h43.4"/>
<circle cx="285.8" cy="124.5" r=".8"/>
</g>
<circle cx="45.3" cy="136.3" r=".8" fill="#0dab76"/>
<g fill="none" stroke="#0dab76" stroke-width=".3">
<path d="M84.8 53.6h-35.5v70.9M41.4 124.5h43.4"/>
<circle cx="45.3" cy="136.3" r=".8"/>
</g>
<circle cx="49.3" cy="124.5" r=".8" fill="#0dab76"/>
<g fill="none" stroke="#0dab76" stroke-width=".3">
<path d="M108.4 49.6v-7.9h-55.2v78.9M41.4 120.6h43.4"/>
<circle cx="49.3" cy="124.5" r=".8"/>
</g>
<circle cx="53.2" cy="120.6" r=".8" fill="#0dab76"/>
<g fill="none" stroke="#0dab76" stroke-width=".3">
<path d="M84.8 49.6h-27.6v67M41.4 116.6h43.4"/>
<circle cx="53.2" cy="120.6" r=".8"/>
</g>
<circle cx="57.2" cy="116.6" r=".8" fill="#0dab76"/>
<g fill="none" stroke="#0dab76" stroke-width=".3">
<path d="M108.4 69.3h11.9v11.9h-59.2v27.6M41.4 108.8h43.4"/>
<circle cx="57.2" cy="116.6" r=".8"/>
</g>
<circle cx="61.1" cy="108.8" r=".8" fill="#0dab76"/>
<g fill="none" stroke="#0dab76" stroke-width=".3">
<path d="M108.4 73.3v3.9h-39.4v27.6M41.4 104.8h43.4"/>
<circle cx="61.1" cy="108.8" r=".8"/>
</g>
<circle cx="69" cy="104.8" r=".8" fill="#0dab76"/>
<g fill="none" stroke="#0dab76" stroke-width=".3">
<path d="M84.8 73.3h-11.9v27.5M41.4 100.8h43.4"/>
<circle cx="69" cy="104.8" r=".8"/>
</g>
<circle cx="72.9" cy="100.8" r=".8" fill="#0dab76"/>
<g fill="none" stroke="#0dab76" stroke-width=".3">
<path d="M175.4 53.6h-27.5v74.8h27.5M199.1 41.7v7.9M214.9 41.7h-63.1v82.8h23.6M41.4 112.7h43.4M108.4 112.7h11.9M108.4 116.6h11.9M108.4 108.8h11.9M108.4 104.8h11.9M108.4 100.8h11.9M41.4 128.4h43.4M41.4 132.4h43.4M108.4 128.4h11.9"/>
<path d="M108.4 132.4h11.9M108.4 136.3h11.9M108.4 124.5h11.9M108.4 120.6h11.9"/>
<circle cx="72.9" cy="100.8" r=".8"/>
</g>
<circle cx="199.1" cy="41.7" r=".8" fill="#0dab76"/>
<g fill="none" stroke="#0dab76" stroke-width=".3">
<path d="M175.4 49.6h-19.7v71h19.7M214.9 41.7v78.9h-15.8M262.2 41.7v4M386.4 45.7h-136v3.9M175.4 61.4h-15.7v35.5h15.7M175.4 73.3v11.8h43.4v55.2h-19.7M199.1 73.3h23.7v63h-23.7M199.1 69.3h27.6v63.1h-27.6"/>
<circle cx="199.1" cy="41.7" r=".8"/>
</g>
<circle cx="262.2" cy="45.7" r=".8" fill="#0dab76"/>
<g fill="none" stroke="#0dab76" stroke-width=".3">
<path d="M276 41.7v4"/>
<circle cx="262.2" cy="45.7" r=".8"/>
</g>
<circle cx="276" cy="45.7" r=".8" fill="#0dab76"/>
<g fill="none" stroke="#0dab76" stroke-width=".3">
<path d="M341 45.7v7.9"/>
<circle cx="276" cy="45.7" r=".8"/>
</g>
<circle cx="341" cy="45.7" r=".8" fill="#0dab76"/>
<g fill="none" stroke="#0dab76" stroke-width=".3">
<path d="M354.8 45.7v7.9"/>
<circle cx="341" cy="45.7" r=".8"/>
</g>
<circle cx="354.8" cy="45.7" r=".8" fill="#0dab76"/>
<g fill="none" stroke="#0dab76" stroke-width=".3">
<path d="M372.6 45.7v7.9"/>
<circle cx="354.8" cy="45.7" r=".8"/>
</g>
<circle cx="372.6" cy="45.7" r=".8" fill="#0dab76"/>
<g fill="none" stroke="#0dab76" stroke-width=".3">
<path d="M317.4 26v3.9M331.2 29.9v-3.9h-88.7v47.3h7.9M386.4 45.7v7.9"/>
<circle cx="372.6" cy="45.7" r=".8"/>
</g>
<circle cx="317.4" cy="26" r=".8" fill="#0dab76"/>
<g fill="none" stroke="#0dab76" stroke-width=".3">
<path d="M303.6 26v3.9"/>
<circle cx="317.4" cy="26" r=".8"/>
</g>
<circle cx="303.6" cy="26" r=".8" fill="#0dab76"/>
<g fill="none" stroke="#0dab76" stroke-width=".3">
<path d="M289.8 26v3.9"/>
<circle cx="303.6" cy="26" r=".8"/>
</g>
<circle cx="289.8" cy="26" r=".8" fill="#0dab76"/>
<g fill="none" stroke="#0dab76" stroke-width=".3">
<path d="M276 26v3.9"/>
<circle cx="289.8" cy="26" r=".8"/>
</g>
<circle cx="276" cy="26" r=".8" fill="#0dab76"/>
<g fill="none" stroke="#0dab76" stroke-width=".3">
<path d="M262.2 26v3.9"/>
<circle cx="276" cy="26" r=".8"/>
</g>
<circle cx="262.2" cy="26" r=".8" fill="#0dab76"/>
<g fill="none" stroke="#0dab76" stroke-width=".3">
<path d="M254.3 49.6h7.9v39.4h147.8v-2M396.2 87v2"/>
<circle cx="262.2" cy="26" r=".8"/>
</g>
<circle cx="396.2" cy="89" r=".8" fill="#0dab76"/>
<g fill="none" stroke="#0dab76" stroke-width=".3">
<path d="M386.4 65.4v23.6"/>
<circle cx="396.2" cy="89" r=".8"/>
</g>
<circle cx="386.4" cy="89" r=".8" fill="#0dab76"/>
<g fill="none" stroke="#0dab76" stroke-width=".3">
<path d="M372.6 65.4v23.6"/>
<circle cx="386.4" cy="89" r=".8"/>
</g>
<circle cx="372.6" cy="89" r=".8" fill="#0dab76"/>
<g fill="none" stroke="#0dab76" stroke-width=".3">
<path d="M317.4 41.7v47.3"/>
<circle cx="372.6" cy="89" r=".8"/>
</g>
<circle cx="317.4" cy="89" r=".8" fill="#0dab76"/>
<g fill="none" stroke="#0dab76" stroke-width=".3">
<path d="M331.2 41.7v47.3"/>
<circle cx="317.4" cy="89" r=".8"/>
</g>
<circle cx="331.2" cy="89" r=".8" fill="#0dab76"/>
<g fill="none" stroke="#0dab76" stroke-width=".3">
<path d="M354.8 73.3h55.2v1.9M396.2 73.3v1.9"/>
<circle cx="331.2" cy="89" r=".8"/>
</g>
<circle cx="396.2" cy="73.3" r=".8" fill="#0dab76"/>
<g fill="none" stroke="#0dab76" stroke-width=".3">
<path d="M341 65.4v7.9M354.8 65.4v7.9h-100.5"/>
<circle cx="396.2" cy="73.3" r=".8"/>
</g>
<circle cx="341" cy="73.3" r=".8" fill="#0dab76"/>
<circle cx="341" cy="73.3" r=".8" fill="none" stroke="#0dab76" stroke-width=".3"/>
<circle cx="354.8" cy="73.3" r=".8" fill="#0dab76"/>
<g fill="none" stroke="#0dab76" stroke-width=".3">
<path d="M289.8 41.7v31.6"/>
<circle cx="354.8" cy="73.3" r=".8"/>
</g>
<circle cx="289.8" cy="73.3" r=".8" fill="#0dab76"/>
<g fill="none" stroke="#0dab76" stroke-width=".3">
<path d="M303.6 41.7v31.6"/>
<circle cx="289.8" cy="73.3" r=".8"/>
</g>
<circle cx="303.6" cy="73.3" r=".8" fill="#0dab76"/>
<circle cx="303.6" cy="73.3" r=".8" fill="none" stroke="#0dab76" stroke-width=".3"/>
<text font-size="14.1" fill="#808080" x="266.1" y="250.7">Adapter Platinen</text>
<g font-size="5.5" fill="#c90d0c">
<text x="264.2" y="260.5">TITLE:</text>
<text x="289.8" y="260.5">Tiny_UniProg</text>
<text x="264.2" y="272.3">Document Number:</text>
<text x="400.2" y="272.3">REV:</text>
<text x="264.2" y="288.1">Date:</text>
<text x="281.9" y="288.1">10.06.2023 13:05</text>
<text x="374.5" y="288.1">Sheet:</text>
<text x="396.2" y="288.1">2/2</text>
</g>
<text font-size="5.5" fill="#808080" x="392.3" y="262.5">by Hardi</text>
<g font-size="3.9" fill="#ffba08">
<text x="333.2" y="13.7">Lila Nummern: (V&lt;nr&gt;)</text>
<text x="333.2" y="17.9">viessmann.multiplex.pdf</text>
<text x="333.2" y="22">Google: Viessmann Multiplexsignale - Qdecoder</text>
<text x="268.1" y="33.8" transform="rotate(-90 268.1 33.8)">V10</text>
<text x="274" y="31.9" transform="rotate(-90 274 31.9)">V5</text>
<text x="295.7" y="33.8" transform="rotate(-90 295.7 33.8)">V8</text>
<text x="301.6" y="33.8" transform="rotate(-90 301.6 33.8)">V11</text>
<text x="323.3" y="33.8" transform="rotate(-90 323.3 33.8)">V9</text>
<text x="352.8" y="55.5" transform="rotate(-90 352.8 55.5)">V7</text>
<text x="376.5" y="55.5" transform="rotate(-90 376.5 55.5)">V3</text>
<text x="384.4" y="55.5" transform="rotate(-90 384.4 55.5)">V0</text>
<text x="402.1" y="79.2" transform="rotate(-90 402.1 79.2)">V6</text>
<text x="408.1" y="79.2" transform="rotate(-90 408.1 79.2)">V1</text>
</g>
<g font-size="3.9" fill="#808080">
<text x="267.7" y="40.9" transform="rotate(-90 267.7 40.9)">L1</text>
<text x="273.6" y="40.9" transform="rotate(-90 273.6 40.9)">L2</text>
<text x="295.3" y="40.9" transform="rotate(-90 295.3 40.9)">L8</text>
<text x="301.2" y="40.9" transform="rotate(-90 301.2 40.9)">L7</text>
<text x="322.9" y="40.9" transform="rotate(-90 322.9 40.9)">L9</text>
<text x="328.8" y="40.9" transform="rotate(-90 328.8 40.9)">L10V2</text>
<text x="72.9" y="49.6">VCC</text>
<text x="72.9" y="53.6">CLKI</text>
<text x="110.4" y="49.6">GND</text>
<text x="163.6" y="49.6">VCC</text>
<text x="163.6" y="53.6">CLKI</text>
<text x="201.1" y="49.6">GND</text>
<text x="72.9" y="61.4">RESET</text>
<text x="163.6" y="61.4">RESET</text>
<text x="262.2" y="62.9" transform="rotate(-90 262.2 62.9)">SV9</text>
<text x="346.5" y="64.6" transform="rotate(-90 346.5 64.6)">L12 V4</text>
<text x="352.5" y="64.6" transform="rotate(-90 352.5 64.6)">L11</text>
<text x="378.1" y="64.6" transform="rotate(-90 378.1 64.6)">L3</text>
<text x="384" y="64.6" transform="rotate(-90 384 64.6)">L4</text>
<text x="110.4" y="69.3">CLK</text>
<text x="201.1" y="69.3">CLK</text>
<text x="72.9" y="73.3">MOSI</text>
<text x="110.4" y="73.3">MISO</text>
<text x="163.6" y="73.3">MOSI</text>
<text x="201.1" y="73.3">MISO</text>
<text x="97.2" y="81.2">SV7</text>
<text x="187.8" y="81.2">SV8</text>
<text x="401.7" y="86.3" transform="rotate(-90 401.7 86.3)">L6</text>
<text x="407.7" y="86.3" transform="rotate(-90 407.7 86.3)">L5</text>
<text x="29.6" y="95.7">M10</text>
<text x="180.4" y="93.9">IC7</text>
<text x="72.9" y="100.8">MOSI</text>
<text x="89.7" y="97.9">IC6</text>
<text x="119.4" y="97.7">CON11</text>
<text x="163.6" y="96.9">RESET</text>
<text x="72.9" y="104.8">MISO</text>
<text x="72.9" y="108.8">CLK</text>
<text x="72.9" y="116.6">VCC</text>
<text x="72.9" y="120.6">GND</text>
<text x="72.9" y="124.5">CLKI</text>
<text x="163.6" y="120.6">VCC</text>
<text x="163.6" y="124.5">GND</text>
<text x="201.1" y="120.6">GND</text>
<text x="270.3" y="125.6">E1</text>
<text x="163.6" y="128.4">CLKI</text>
<text x="363.7" y="130.1">E8</text>
<text x="72.9" y="136.3">RESET</text>
<text x="201.1" y="132.4">CLK</text>
<text x="201.1" y="136.3">MISO</text>
<text x="270.3" y="133.4">E2</text>
<text x="29.6" y="142.2">CON12</text>
<text x="87.7" y="142.2">ATTiny861</text>
<text x="201.1" y="140.3">MOSI</text>
<text x="270.3" y="141.4">E3</text>
<text x="363.7" y="138">E7</text>
<text x="124.6" y="144.2">M10</text>
<text x="270.3" y="149.2">E4</text>
<text x="363.7" y="145.9">E6</text>
<text x="363.7" y="153.8">E5</text>
<text x="179.4" y="156">ATTiny88</text>
<text x="270.1" y="158.8">M04</text>
<text x="302.6" y="161">IC3</text>
<text x="326.3" y="158.8">CON7</text>
<text x="27.8" y="165">B1</text>
<text x="122.4" y="165">B14</text>
<text x="27.8" y="172.9">B2</text>
<text x="122.4" y="172.9">B13</text>
<text x="27.8" y="180.8">B3</text>
<text x="122.4" y="180.8">B12</text>
<text x="169.7" y="184.8">PB5</text>
<text x="198.9" y="182.5">Device8</text>
<text x="237.8" y="185.2">Vcc</text>
<text x="270.1" y="183.6">CON6</text>
<text x="302.6" y="181.7">ATTiny85</text>
<text x="329.6" y="183.6">M04</text>
<text x="27.8" y="188.6">B4</text>
<text x="122.4" y="188.6">B11</text>
<text x="165.8" y="188.6">1</text>
<text x="244.6" y="188.6">8</text>
<text x="27.8" y="196.5">B5</text>
<text x="122.4" y="196.5">B10</text>
<text x="165.8" y="196.5">2</text>
<text x="169.7" y="192.7">PB3</text>
<text x="236.9" y="193.1">PB2</text>
<text x="244.6" y="196.5">7</text>
<text x="385" y="195.5">SV5</text>
<text x="77.4" y="199.4">SV4</text>
<text x="169.7" y="200.6">PB4</text>
<text x="236.9" y="201">BP1</text>
<text x="301.6" y="199.4">Special Adapter für Servo Platine</text>
<text x="27.8" y="204.4">B6</text>
<text x="122.4" y="204.4">B9</text>
<text x="165.8" y="204.4">3</text>
<text x="169.7" y="208.5">GND</text>
<text x="208.3" y="207.3">SV6</text>
<text x="236.9" y="208.9">PB0</text>
<text x="244.6" y="204.4">6</text>
<text x="27.8" y="212.3">B7</text>
<text x="122.4" y="212.3">B8</text>
<text x="165.8" y="212.3">4</text>
<text x="244.6" y="212.3">5</text>
<text x="25.7" y="225.8">M07</text>
<text x="70" y="228">IC4</text>
<text x="117.3" y="225.8">CON8</text>
<text x="200.1" y="228">IC5</text>
<text x="167.6" y="250.7">CON9</text>
<text x="200.1" y="248.7">ATTiny85</text>
<text x="233.5" y="249.5">CON10</text>
<text x="25.7" y="262.5">CON5</text>
<text x="70" y="260.5">ATTiny84</text>
<text x="120.6" y="262.5">M07</text>
<text x="171.5" y="277.8">Adapterplatine mit Matrix mit Jumpern ?</text>
<text x="171.5" y="286.1">Lötstifte für Ossi ?</text>
</g>
<text font-size="3.6" x="9.1" y="296.2">08.10.2025 08:47 f=1.55 U:\20_Eagle\10_MobaLedLib\400_Attiny-Programmer-TINA\V1.0-20191030\Tiny_UniProg.sch (Sheet: 2/2)</text>
<g font-size="3.3" fill="#808080">
<text x="87.2" y="49.1">1</text>
<text x="87.2" y="53">3</text>
<text x="104.2" y="49.1">2</text>
<text x="104.2" y="53">4</text>
<text x="177.8" y="49.1">1</text>
<text x="177.8" y="53">3</text>
<text x="194.9" y="49.1">2</text>
<text x="194.9" y="53">4</text>
<text x="249.8" y="53.8" transform="rotate(-90 249.8 53.8)">2</text>
<text x="253.7" y="53.8" transform="rotate(-90 253.7 53.8)">4</text>
<text x="87.2" y="56.9">5</text>
<text x="104.2" y="56.9">6</text>
<text x="177.8" y="56.9">5</text>
<text x="194.9" y="56.9">6</text>
<text x="87.2" y="60.9">7</text>
<text x="87.2" y="64.8">9</text>
<text x="104.2" y="60.9">8</text>
<text x="104.2" y="64.8">10</text>
<text x="177.8" y="60.9">7</text>
<text x="177.8" y="64.8">9</text>
<text x="194.9" y="60.9">8</text>
<text x="194.9" y="64.8">10</text>
<text x="85.6" y="68.7">11</text>
<text x="104.2" y="68.7">12</text>
<text x="176.2" y="68.7">11</text>
<text x="194.9" y="68.7">12</text>
<text x="249.8" y="70.9" transform="rotate(-90 249.8 70.9)">1</text>
<text x="253.7" y="70.9" transform="rotate(-90 253.7 70.9)">3</text>
<text x="85.3" y="72.7">13</text>
<text x="104.2" y="72.7">14</text>
<text x="176" y="72.7">13</text>
<text x="194.9" y="72.7">14</text>
<text x="38" y="100.3">1</text>
<text x="86.3" y="100.3">1</text>
<text x="105" y="100.3">20</text>
<text x="119.9" y="100.3">10</text>
<text x="177" y="96.3">1</text>
<text x="177" y="100.3">2</text>
<text x="195.7" y="100.3">27</text>
<text x="195.7" y="96.3">28</text>
<text x="38" y="104.2">2</text>
<text x="86.3" y="104.2">2</text>
<text x="105" y="104.2">19</text>
<text x="121.8" y="104.2">9</text>
<text x="177" y="104.2">3</text>
<text x="195.7" y="104.2">26</text>
<text x="38" y="108.2">3</text>
<text x="38" y="112.1">4</text>
<text x="86.3" y="108.2">3</text>
<text x="86.3" y="112.1">4</text>
<text x="105" y="112.1">17</text>
<text x="105" y="108.2">18</text>
<text x="121.8" y="112.1">7</text>
<text x="121.8" y="108.2">8</text>
<text x="177" y="108.2">4</text>
<text x="177" y="112.1">5</text>
<text x="195.7" y="112.1">24</text>
<text x="195.7" y="108.2">25</text>
<text x="38" y="116.1">5</text>
<text x="86.3" y="116.1">5</text>
<text x="105" y="116.1">16</text>
<text x="121.8" y="116.1">6</text>
<text x="177" y="116.1">6</text>
<text x="195.7" y="116.1">23</text>
<text x="38" y="120">6</text>
<text x="38" y="124">7</text>
<text x="86.3" y="120">6</text>
<text x="86.3" y="124">7</text>
<text x="105" y="124">14</text>
<text x="105" y="120">15</text>
<text x="121.8" y="124">4</text>
<text x="121.8" y="120">5</text>
<text x="177" y="120">7</text>
<text x="177" y="124">8</text>
<text x="195.7" y="124">21</text>
<text x="195.7" y="120">22</text>
<text x="38" y="127.9">8</text>
<text x="38" y="131.8">9</text>
<text x="86.3" y="127.9">8</text>
<text x="86.3" y="131.8">9</text>
<text x="105" y="131.8">12</text>
<text x="105" y="127.9">13</text>
<text x="121.8" y="131.8">2</text>
<text x="121.8" y="127.9">3</text>
<text x="175.1" y="131.8">10</text>
<text x="177" y="127.9">9</text>
<text x="195.7" y="131.8">19</text>
<text x="195.7" y="127.9">20</text>
<text x="38" y="135.8">10</text>
<text x="84.5" y="135.8">10</text>
<text x="105" y="135.8">11</text>
<text x="121.8" y="135.8">1</text>
<text x="175.4" y="135.8">11</text>
<text x="195.7" y="135.8">18</text>
<text x="175.1" y="139.7">12</text>
<text x="175.1" y="143.7">13</text>
<text x="195.7" y="143.7">16</text>
<text x="195.7" y="139.7">17</text>
<text x="175.1" y="147.6">14</text>
<text x="195.7" y="147.6">15</text>
<text x="67.4" y="167.3">1</text>
<text x="84.5" y="167.3">2</text>
<text x="278.5" y="163.4">1</text>
<text x="278.5" y="167.3">2</text>
<text x="299.2" y="163.4">1</text>
<text x="299.2" y="167.3">2</text>
<text x="317.9" y="167.3">7</text>
<text x="317.9" y="163.4">8</text>
<text x="326.8" y="167.3">3</text>
<text x="326.8" y="163.4">4</text>
<text x="374.9" y="163.4">1</text>
<text x="374.9" y="167.3">3</text>
<text x="392" y="163.4">2</text>
<text x="392" y="167.3">4</text>
<text x="67.4" y="171.2">3</text>
<text x="84.5" y="171.2">4</text>
<text x="278.5" y="171.2">3</text>
<text x="299.2" y="171.2">3</text>
<text x="317.9" y="171.2">6</text>
<text x="326.8" y="171.2">2</text>
<text x="374.9" y="171.2">5</text>
<text x="392" y="171.2">6</text>
<text x="67.4" y="175.2">5</text>
<text x="67.4" y="179.2">7</text>
<text x="84.5" y="175.2">6</text>
<text x="84.5" y="179.2">8</text>
<text x="278.5" y="175.2">4</text>
<text x="299.2" y="175.2">4</text>
<text x="317.9" y="175.2">5</text>
<text x="326.8" y="175.2">1</text>
<text x="374.9" y="175.2">7</text>
<text x="374.9" y="179.2">9</text>
<text x="392" y="175.2">8</text>
<text x="392" y="179.2">10</text>
<text x="67.4" y="183.1">9</text>
<text x="84.5" y="183.1">10</text>
<text x="373.3" y="183.1">11</text>
<text x="392" y="183.1">12</text>
<text x="65.6" y="191">13</text>
<text x="65.8" y="187">11</text>
<text x="84.5" y="187">12</text>
<text x="84.5" y="191">14</text>
<text x="197.6" y="187">1</text>
<text x="197.6" y="191">3</text>
<text x="214.6" y="187">2</text>
<text x="214.6" y="191">4</text>
<text x="373.1" y="187">13</text>
<text x="392" y="187">14</text>
<text x="197.6" y="194.9">5</text>
<text x="214.6" y="194.9">6</text>
<text x="197.6" y="198.8">7</text>
<text x="214.6" y="198.8">8</text>
<text x="34.1" y="230.4">1</text>
<text x="66.6" y="230.4">1</text>
<text x="85.3" y="230.4">14</text>
<text x="117.9" y="230.4">7</text>
<text x="176" y="230.4">1</text>
<text x="196.7" y="230.4">1</text>
<text x="215.4" y="230.4">8</text>
<text x="236.1" y="230.4">4</text>
<text x="34.1" y="234.3">2</text>
<text x="34.1" y="238.3">3</text>
<text x="66.6" y="234.3">2</text>
<text x="66.6" y="238.3">3</text>
<text x="85.3" y="238.3">12</text>
<text x="85.3" y="234.3">13</text>
<text x="117.9" y="238.3">5</text>
<text x="117.9" y="234.3">6</text>
<text x="176" y="234.3">2</text>
<text x="176" y="238.3">3</text>
<text x="196.7" y="234.3">2</text>
<text x="196.7" y="238.3">3</text>
<text x="215.4" y="238.3">6</text>
<text x="215.4" y="234.3">7</text>
<text x="236.1" y="238.3">2</text>
<text x="236.1" y="234.3">3</text>
<text x="34.1" y="242.2">4</text>
<text x="66.6" y="242.2">4</text>
<text x="85.3" y="242.2">11</text>
<text x="117.9" y="242.2">4</text>
<text x="176" y="242.2">4</text>
<text x="196.7" y="242.2">4</text>
<text x="215.4" y="242.2">5</text>
<text x="236.1" y="242.2">1</text>
<text x="34.1" y="246.2">5</text>
<text x="34.1" y="250.1">6</text>
<text x="66.6" y="246.2">5</text>
<text x="66.6" y="250.1">6</text>
<text x="85.3" y="250.1">9</text>
<text x="85.3" y="246.2">10</text>
<text x="117.9" y="250.1">2</text>
<text x="117.9" y="246.2">3</text>
<text x="34.1" y="254">7</text>
<text x="66.6" y="254">7</text>
<text x="85.4" y="254">8</text>
<text x="117.9" y="254">1</text>
</g>
</svg>
